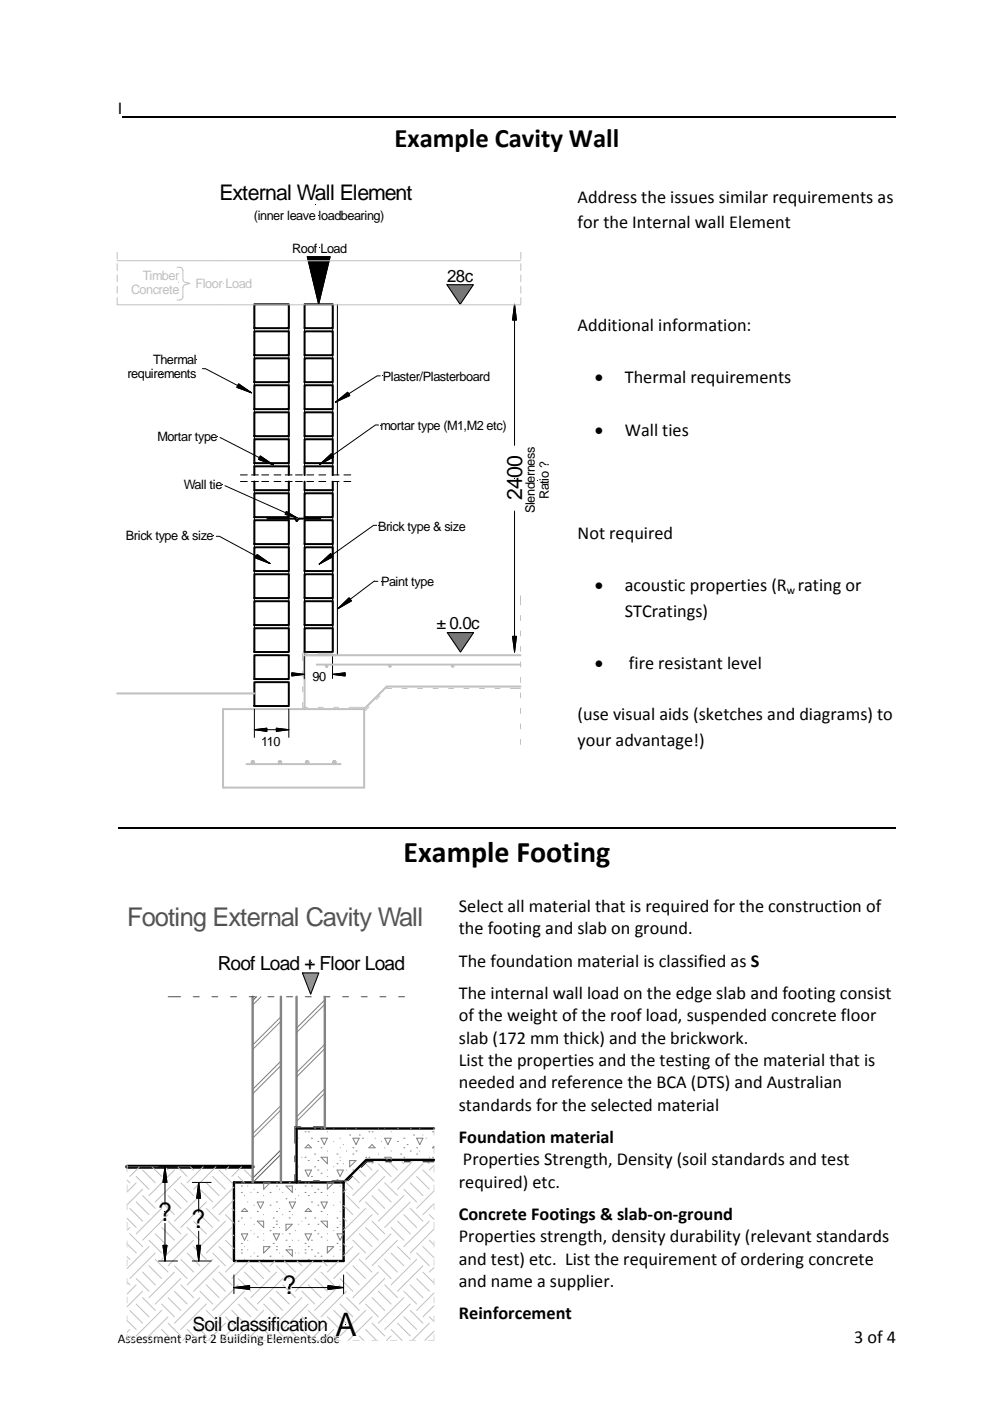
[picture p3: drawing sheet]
<svg xmlns="http://www.w3.org/2000/svg" width="210mm" height="297mm" viewBox="0 0 210 297" stroke-linecap="round" stroke-linejoin="round" font-family="sans-serif">
<path d="M26 24.7h164M25 175.6h165" fill="none" stroke="#000" stroke-width=".25"/>
<g fill="none" stroke="#000" stroke-width=".42">
<path d="M54 64.5h7.3v5.1h-7.3zM54 70.3h7.3v5h-7.3zM54 76h7.3v5h-7.3zM64.6 76h6v5h-6zM64.6 70.3h6v5h-6zM64.6 64.5h6v5.1h-6zM54 93.1h7.3v5.1h-7.3zM54 87.4h7.3v5.1h-7.3zM54 81.7h7.3v5h-7.3zM64.6 93.1h6v5.1h-6zM64.6 87.4h6v5.1h-6zM64.6 81.7h6v5h-6z"/>
<path d="M54 116h7.3v5.1h-7.3zM54 110.3h7.3v5.1h-7.3zM54 104.6h7.3v5h-7.3zM56.7 110h5.9l.3 .5 .5-.5h4.5M61.3 102.1v1.8h-7.3v-1.8M61.3 100.7v-1.8h-7.3v1.8M64.6 116h6v5.1h-6zM64.6 110.3h6v5.1h-6zM64.6 104.6h6v5h-6zM64.6 102.1v1.8h6v-1.8M64.6 100.7v-1.8h6v1.8M54 133.2h7.3v5h-7.3z"/>
<path d="M54 127.5h7.3v5h-7.3zM54 121.8h7.3v5h-7.3zM54 138.9h7.3v5.1h-7.3zM64.6 133.2h6v5h-6zM64.6 127.5h6v5h-6zM64.6 121.8h6v5h-6zM54 144.6h7.3v5.1h-7.3z"/>
</g>
<g fill="#757575" stroke="#757575" stroke-width=".21">
<path d="M94.8 60.4h5.6l-2.8 4.1z"/>
<path d="M94.9 134.1h5.6l-2.8 4.1z"/>
</g>
<path d="M65.2 54.4h4.8l-2.4 10.1zM94.8 60.4h5.6l-2.8 4.1zM64.6 110.3v27.9M70.6 110.3v27.9M94.9 134.1h5.6l-2.8 4.1z" fill="none" stroke="#000" stroke-width=".21"/>
<path d="M64.6 138.9h6.6" fill="none" stroke="#c0c0c0" stroke-width=".42"/>
<path d="M24.8 55.3h22.3M24.8 64.6h22.3" fill="none" stroke="#c0c0c0" stroke-width=".21"/>
<path d="M65.2 54.4h4.8l-2.4 10.1z" fill="#000" stroke="#000" stroke-width=".21"/>
<g fill="none" stroke="#c0c0c0" stroke-width=".21">
<path d="M24.8 53.5v1.5M24.8 55.9v1.5M24.8 58.3v1.5M37.6 56.7h.5a.69 .69 0 0 1 .7 .6v2.1l.5 .5 1 .2-1.4 .5-.1 2.3a.73 .73 0 0 1-.7 .7h-.5M47.1 55.3h63.3M110.5 53.5v1.5M110.5 55.9v1.5M110.5 58.3v1.5M24.8 60.7v1.5M24.8 63.1v1.5M47.1 64.6h63.3M110.5 60.7v1.5"/>
<path d="M110.5 63.1v1.5M65.3 138.5h-1.1v1.6M67.5 138.5h3.1M110.4 126.3v1.9M110.4 130.5v1.1M110.4 133.8v1M110.4 137.1v1M64.2 142.3v1.1M64.2 145.6v1.1M64.2 148.9v1.1h1.1M67.5 150h1M70.8 150h1"/>
<path d="M74 150h3.2M78.3 149.9l-.8 .7M80.6 147.6l-.8 .7M82 146h1.1M82.3 145.8l-.2 .2M85.3 146h1M88.6 146h1M91.9 146h1M95.1 146h1.1M98.4 146h1.1M101.7 146h1.1M105 146h1"/>
<path d="M108.3 146h2.1M110.4 140.3v1.1M110.4 143.6v1.1M110.4 146.9v1.1M110.4 150.2v1.1M110.4 153.5v1M110.4 156.8v1M27 250.2l.5 .6M27 258.3l1.9 1.9M27.5 256.2l2.7 2.7M28.9 250.8l-1.9 1.9M28.9 249.4l2.7 2.7"/>
<path d="M28.9 254.8l2.7 2.7M29.6 247.4l-2.1 2M30.2 253.5l2.7 2.7M30.2 252.1l-3.2 3.3M30.2 248.1l2.7 2.7M32.2 247.4l2.1 2M34.3 256.2l-5.4 5.4M34.3 254.8l2.7 2.7M34.9 247.4l.7 .7M35.6 258.9l2.8 2.7M35.6 257.5l-5.4 5.5M35.6 253.5l2.8 2.7"/>
<path d="M37 248.1l-5.4 5.4M37 252.1l2.7 2.7M37.7 247.4l2 2M38.4 250.8l2.7 2.7M38.4 249.4l-5.5 5.4M40.4 247.4l.7 .7M41.1 258.9l2.7 2.7M42.4 253.5l-5.4 5.4M42.4 252.1l2.7 2.7M42.4 257.5l2.7 2.7M43.1 247.4l-3.4 3.4M43.8 256.2l2.7 2.7"/>
<path d="M43.8 254.8l-5.4 5.4M43.8 250.8l2.7 2.7M45.1 249.4l2.7 2.7M45.8 247.4l-4.7 4.7M46.5 248.1l2.7 2.7M47.8 258.9l-5.4 5.4M47.8 257.5l1.8 1.8M48.5 247.4l-.7 .7M49.2 256.2l.4 .4M49.6 251.7l-4.5 4.5M49.6 254.4l-3.1 3.1M50.5 249.4l1.3 1.3"/>
<path d="M51.2 247.4l-2 2M51.9 248.1l1.7 1.7M72.9 258.3l.6 .6M72.9 255.6l1.9 1.9M73.2 250.4l1.6 1.7M73.5 253.5l2.7 2.7M73.5 252.1l-.6 .7M74.8 249.4l1.4 1.4M76.1 248l1.5 1.4M77.5 246.7l1.4 1.4M77.6 256.2l-4.7 4.7M77.6 254.8l2.6 2.7"/>
<path d="M78.9 258.9l2.7 2.7M78.9 257.5l-5.4 5.5M78.9 253.5l2.7 2.7M79.3 246.3l-.4 .4M80.2 248.1l-5.4 5.4M80.2 246.7l2.8 2.7M80.2 252.1l2.8 2.7M81.6 250.8l2.7 2.7M81.6 249.4l-5.4 5.4M82.6 246.3l1.7 1.8M84.3 258.9l2.7 2.7M85.3 246.3l.4 .4"/>
<path d="M85.7 257.5l2.7 2.7M85.7 253.5l-5.5 5.4M85.7 252.1l2.7 2.7M87 256.2l2.7 2.7M87 254.8l-5.4 5.4M87 250.8l2.7 2.7M87.4 246.3l-4.4 4.5M88.4 249.4l2.7 2.7M89.7 248.1l2.4 2.3M89.7 246.7l-5.4 5.4M90.7 246.3l.4 .4M91.1 258.9l-5.4 5.4"/>
<path d="M91.1 257.5l1 1M92.1 252.5l-3.7 3.7M92.1 247.1l-1 1M92.1 255.2l-2.4 2.3M27 271.8l.5 .6M27 280l1.9 1.9M27 266.4l.5 .6M27 263.7l1.9 2M27.5 261.6l2.7 2.7M27.5 260.2l-.5 .6M27.5 277.8l2.7 2.7M28.9 272.4l-1.9 1.9"/>
<path d="M28.9 271.1l2.7 2.7M28.9 276.5l2.7 2.7M30.2 275.1l2.7 2.7M30.2 273.8l-3.2 3.3M30.2 269.7l2.7 2.7M31.6 264.3l-4.6 4.6M31.6 263l2.7 2.7M31.6 268.4l2.7 2.7M32.9 267l2.7 2.7M32.9 265.7l-5.4 5.4M32.9 261.6l2.7 2.7M34.3 277.8l-5.4 5.5"/>
<path d="M34.3 276.5l2.7 2.7M34.3 260.2l2.7 2.8M35.6 279.2l-5 5M35.6 275.1l2.8 2.7M37 269.7l-5.4 5.4M37 268.4l2.7 2.7M37 273.8l2.7 2.7M38.4 272.4l2.7 2.7M38.4 271.1l-5.5 5.4M38.4 267l2.7 2.7M39.7 261.6l-5.4 5.4M39.7 260.2l2.7 2.8"/>
<path d="M39.7 265.7l2.7 2.7M41.1 264.3l2.7 2.7M41.1 263l-5.5 5.4M42.4 275.1l-5.4 5.4M42.4 273.8l2.7 2.7M42.4 279.2l2.7 2.7M43.8 277.8l2.7 2.7M43.8 276.5l-5.4 5.4M43.8 272.4l2.7 2.7M45.1 267l-5.4 5.4M45.1 265.7l2.7 2.7M45.1 271.1l2.7 2.7"/>
<path d="M46.5 269.7l2.7 2.7M46.5 268.4l-5.4 5.4M46.5 264.3l2.7 2.7M47.8 279.2l2.7 2.7M47.8 263l1.8 1.8M49.2 261.6l.4 .4M49.2 260.2l-5.4 5.5M49.2 277.8l2.7 2.7M50.2 267.4l-2.4 2.3M50.5 272.4l-5.4 5.4M50.5 271.1l2.7 2.7M50.5 276.5l2.7 2.7"/>
<path d="M51.9 275.1l2.7 2.7M51.9 273.8l-5.4 5.4M51.9 269.7l2.7 2.7M52.9 267.4l-3.7 3.7M53.2 268.4l2.7 2.7M54.9 267.4l2.4 2.3M55.9 277.8l-5.4 5.5M55.9 276.5l2.7 2.7M57.3 279.2l-5 5M57.3 275.1l2.7 2.7M58.3 267.4l-1 1M58.6 269.7l-5.4 5.4"/>
<path d="M58.6 268.4l2.7 2.7M58.6 273.8l2.7 2.7M60 272.4l2.7 2.7M60 271.1l-5.4 5.4M60.3 267.4l2.4 2.3M63 267.4l1 1M64 275.1l-5.4 5.4M64 273.8l2.7 2.7M64 279.2l2.7 2.7M65.4 277.8l2.7 2.7M65.4 276.5l-5.4 5.4M65.4 272.4l2.7 2.7"/>
<path d="M66.4 267.4l-5.1 5M66.7 271.1l2.7 2.7M68.1 269.7l2.7 2.7M68.1 268.4l-5.4 5.4M68.4 267.4l1 1M69.4 279.2l2.7 2.7M70.8 277.8l2.7 2.7M71.8 267.4l-2.4 2.3M72.1 272.4l-5.4 5.4M72.1 271.1l2.7 2.7M72.1 276.5l2.7 2.7M72.9 263.7l.6 .6"/>
<path d="M73.5 275.1l2.7 2.7M73.5 273.8l-5.4 5.4M73.5 269.7l2.7 2.7M74.8 264.3l-1.9 2M74.8 263l2.8 2.7M74.8 268.4l2.8 2.7M76.2 267l2.7 2.7M76.2 265.7l-5.4 5.4M76.2 261.6l2.7 2.7M77.6 277.8l-5.5 5.5M77.6 276.5l2.6 2.7M77.6 260.2l2.6 2.8"/>
<path d="M78.9 279.2l-5 5M78.9 275.1l2.7 2.7M80.2 269.7l-5.4 5.4M80.2 268.4l2.8 2.7M80.2 273.8l2.8 2.7M81.6 272.4l2.7 2.7M81.6 271.1l-5.4 5.4M81.6 267l2.7 2.7M83 261.6l-5.4 5.4M83 260.2l2.7 2.8M83 265.7l2.7 2.7M84.3 264.3l2.7 2.7"/>
<path d="M84.3 263l-5.4 5.4M85.7 275.1l-5.5 5.4M85.7 273.8l2.7 2.7M85.7 279.2l2.7 2.7M87 277.8l2.7 2.7M87 276.5l-5.4 5.4M87 272.4l2.7 2.7M88.4 267l-5.4 5.4M88.4 265.7l2.7 2.7M88.4 271.1l2.7 2.7M89.7 269.7l2.4 2.4M89.7 268.4l-5.4 5.4"/>
<path d="M89.7 264.3l2.4 2.4M91.1 263l1 .9M91.1 279.2l1 1M92.1 268.7l-1 1M92.1 274.1l-3.7 3.7M92.1 276.8l-2.4 2.4M92.1 260.6l-5.1 5.1M27.5 283.3l1 .9M27.5 281.9l-.5 .5M32.9 283.3l1 .9M34.3 281.9l2.3 2.3M35.6 280.5l2.8 2.8"/>
<path d="M39.7 283.3l-1 .9M39.7 281.9l2.3 2.3M41.1 280.5l2.7 2.8M47.8 280.5l-3.6 3.7M49.2 283.3l.9 .9M49.2 281.9l-2.4 2.3M54.6 283.3l.9 .9M55.9 281.9l2.3 2.3M57.3 280.5l2.7 2.8M61.3 283.3l-.9 .9M61.3 281.9l2.3 2.3M62.7 280.5l2.7 2.8"/>
<path d="M69.4 280.5l-3.6 3.7M70.8 283.3l1 .9M70.8 281.9l-2.3 2.3M76.2 283.3l1 .9M77.6 281.9l2.3 2.3M78.9 280.5l2.7 2.8M83 283.3l-1 .9M83 281.9l2.3 2.3M84.3 280.5l2.7 2.8M91.1 280.5l-3.7 3.7M92.1 282.3l-2 1.9"/>
</g>
<g fill="#000" stroke="#000" stroke-width=".21">
<path d="M109.1 64.5l.4 3.4h-.8zM50.6 81.4l2.8 1.9-3.2-1.2zM55.2 96.7l2.8 1.9-3.2-1.2zM67.8 98.5l2.5-2.3 .5 .7zM71.1 85.3l2.6-2.1 .5 .7zM54.5 117.6l2.8 1.9-3.2-1.2zM60.7 108.4l2.3 1.4-2.5-.7zM67.7 119.6l2.4-2.3 .5 .7zM71.6 129.1l2.4-2.4 .5 .7zM108.7 134.9h.8l-.4 3.3zM54 154.7l2.6-.3v.7zM58.6 154.4l2.7 .3-2.7 .4z"/>
<path d="M61.9 142.6l2.6 .4-2.6 .3zM70.5 143l2.7-.4v.7z"/>
</g>
<g fill="none" stroke="#000" stroke-width=".21">
<path d="M42.9 78.2h.7l9.8 5.1-3.2-1.2 .4-.7 2.8 1.9M54 64.5v36.2M61.3 64.5v36.2M64.6 64.5v36.2M70.6 64.5v36.2M71.6 64.5v36.2M80.6 79.7h-.6l-8.9 5.6 2.6-2.1 .5 .7-3.1 1.4M109.1 64.5l.4 3.4h-.8zM109.1 64.5v29.9M46.7 92.8l11.3 5.8-3.2-1.2 .4-.7 2.8 1.9M80.3 90.1h-.7l-11.8 8.4 2.5-2.3 .5 .7-3 1.6M45.9 113.7h.6l10.8 5.8-3.2-1.2 .4-.7 2.8 1.9"/>
<path d="M47.7 103l15.3 6.8-2.5-.7 .2-.7 2.3 1.4M51 100.7h1.5M51 102.1h1.5M53.3 100.7h1.5M53.3 102.1h1.5M54 102.1v36.1M55.5 100.7h1.5M55.5 102.1h1.5M58.1 102.1h1.5M58.1 100.7h1.5M60.5 102.1h1.5M60.5 100.7h1.5"/>
<path d="M61.3 102.1v36.1M62.7 102.1h1.4M62.7 100.7h1.4M64.6 102.1v36.8M65.1 102.1h1.4M65.1 100.7h1.4M67.6 100.7h1.5M67.6 102.1h1.5M70.4 100.7h1.5M70.4 102.1h1.5M70.6 102.1v36.1M71.6 102.1v36.8"/>
<path d="M72.9 100.7h1.5M72.9 102.1h1.5M79.9 111.4h-.7l-11.5 8.2 2.4-2.3 .5 .7-2.9 1.6M109.1 108.4v29.8M64.5 139.2v4.7M70.5 139.2v4.7M80.2 123.3l-.8-.1-7.8 5.9 2.4-2.4 .5 .7-2.9 1.7M108.7 134.9h.8l-.4 3.3zM54 154.7h7.3M54 154.7l2.6-.3v.7zM54 150.3v6M58.6 154.4l2.7 .3-2.7 .4z"/>
<path d="M61.3 150.3v6M61.9 142.6l2.6 .4-2.6 .3zM61.9 143h2.6M70.5 143l2.7-.4v.7zM70.5 143h2.7M74.7 249.4l-.8 .9M79.1 246.3h-1.3l-1.2 1.2M81.8 246.3h1.3M85.7 246.3h1.3M89.7 246.3h2.4"/>
</g>
<g fill="none" stroke="#c0c0c0" stroke-width=".42">
<path d="M110.4 138.9h-45.8v11.4M24.8 147h29.2M47.3 150.3h29.9v16.7h-29.9zM67.2 140.9h43.2M110.4 145.6h-28.4l-4.8 4.7M52.3 162h19.9"/>
<circle cx="69.3" cy="141.3" r=".13"/>
<circle cx="82.7" cy="141.2" r=".13"/>
<circle cx="96" cy="141.2" r=".13"/>
<circle cx="53.6" cy="161.6" r=".27"/>
<circle cx="59.4" cy="161.6" r=".27"/>
<circle cx="65.2" cy="161.6" r=".27"/>
<circle cx="70.9" cy="161.6" r=".27"/>
</g>
<g fill="#240008" stroke="#240008" stroke-width=".21">
<path d="M53.4 161.5l.4-.1 .1 .3-.3 .2-.2-.1z" fill-rule="evenodd"/>
<path d="M70.7 161.4a.27 .27 0 0 1 .4 .1 .27 .27 0 0 1-.1 .3 .27 .27 0 0 1-.3-.1z" fill-rule="evenodd"/>
<circle cx="59.4" cy="161.6" r=".26"/>
<circle cx="65.2" cy="161.6" r=".26"/>
<circle cx="69.3" cy="141.3" r=".14"/>
<circle cx="82.7" cy="141.2" r=".13"/>
<circle cx="96" cy="141.2" r=".13"/>
</g>
<path d="M27 247.4h26.6" fill="none" stroke="#000" stroke-width=".84"/>
<path d="M92.1 239.3h-29.2v11.4M49.6 250.7h23.3v16.7h-23.3zM92.1 245.9h-14.4l-4.8 4.8" fill="none" stroke="#000" stroke-width=".51"/>
<g fill="none" stroke="#545454" stroke-width=".21">
<path d="M35.7 211.3h2.6M41 211.3h1.3M44.9 211.3h1.3M48.9 211.3h1.3M52.9 211.3h1.2M54.4 211.3l-.8 .9M56.8 211.3h1.3M60.8 211.3h1.3M64.7 211.3h1.3M68.7 211.3h1.3M72.7 211.3h1.2M76.6 211.3h1.3"/>
<path d="M80.6 211.3h1.3M84.5 211.3h1.3M63.8 238.9h-1.3v3.5M66.5 238.9h2.4M27 247.4h13.3M59.6 244.8l-6 5.9M59.6 243.8l-6 6M62.5 249v1.3h1.3M62.5 245.1v1.2M66.5 250.3h1.2M70.4 250.3h3.5"/>
</g>
<g fill="none" stroke="#808080" stroke-width=".21">
<path d="M55.4 211.3l-1.8 1.8M59.6 216.5l-6 6M59.6 215.6l-6 6M68.9 212.9l-6 6M68.9 212l-6 6M59.6 235.3l-6 6M59.6 234.4l-6 6M59.6 225.9l-6 6M59.6 225l-6 6M68.9 222.3l-6 6M68.9 231.8l-6 5.9M68.9 221.4l-6 6"/>
<path d="M68.9 230.8l-6 6"/>
</g>
<path d="M53.6 211.3v39.4M59.6 211.3v39.4M62.9 211.3v28M68.9 211.3v28" fill="none" stroke="#808080" stroke-width=".51"/>
<path d="M92.1 239.3v1.3M92.1 243.3v1.3M92.1 247.3v1.2M92.1 251.2v1.3M92.1 255.2v1.3M92.1 259.1v1.3M92.1 263.1v1.3M92.1 267.1v1.3M92.1 271v1.3M92.1 275v1.3M92.1 279v1.2M92.1 282.9v1.3" fill="none" stroke="#dbdbdb" stroke-width=".21"/>
<g fill="none" stroke="#dbdbdb" stroke-width=".21">
<path d="M27 247v1.5M27 251.2v1.3M27 255.2v1.3M27 259.1v1.3M27 263.1v1.3M27 267.1v1.3M27 271v1.3M27 275v1.3M27 279v1.2M27 282.9v1.3h1.7M31.4 284.2h1.3M35.3 284.2h1.3"/>
<path d="M39.3 284.2h1.3M43.3 284.2h1.2M47.2 284.2h1.3M51.2 284.2h1.3M55.1 284.2h1.3M59.1 284.2h1.3M63.1 284.2h1.2M67 284.2h1.3M71 284.2h1.2M74.9 284.2h1.3M78.9 284.2h1.3M82.8 284.2h1.3"/>
<path d="M86.8 284.2h1.3M90.8 284.2h1.3"/>
</g>
<g fill="none" stroke="#000" stroke-width=".21">
<path d="M64.2 206.3h3.4l-1.7 4.5zM33.7 247.4h4M35 247.4l.4 3.3h-.8zM35 247.4v8M35 259.4v8M40.8 250.7h4M42.1 250.7l.4 3.3h-.8zM42.1 250.7v6.3M33.7 267.4h4M34.6 264h.8l-.4 3.4zM40.8 267.4h4M41.7 264h.8l-.4 3.4z"/>
<path d="M42.1 261v6.4M49.6 273l3.3-.4v.8zM49.6 270.3v4M49.6 273h10.9M61.9 273h11M69.6 272.6l3.3 .4-3.3 .4zM72.9 270.3v4"/>
</g>
<path d="M35 247.4l.4 3.3h-.8zM42.1 250.7l.4 3.3h-.8zM34.6 264h.8l-.4 3.4zM41.7 264h.8l-.4 3.4zM49.6 273l3.3-.4v.8zM69.6 272.6l3.3 .4-3.3 .4z" fill="#000" stroke="#000" stroke-width=".21"/>
<path d="M64.2 206.3h3.4l-1.7 4.5z" fill="#969696" stroke="#969696" stroke-width=".21"/>
<g fill="none" stroke="#808080" stroke-width=".21">
<path d="M64.7 240h.1M65.4 240h.1M66.7 239.3h.1M68.1 239.3h.1M69.4 240h.1M70.8 239.3h.1M73.5 239.3h.1M75.5 239.3h.1M78.2 240h.1M78.9 240h.1M80.2 239.3h.1M81.6 239.3h.1"/>
<path d="M83 240h.1M84.3 239.3h.1M87 239.3h.1M89 239.3h.1M91.7 240h.1M49.8 259.6h.1M49.8 250.8h.1M49.8 253.5h.1M50.5 258.9h.1M51.2 258.2h.1M51.2 252.8h.1M51.2 250.8h.1"/>
<path d="M51.2 251.5h.1M51.2 256.9l.7-.7 .6 .7zM51.9 259.6h.1M51.9 250.8h.1M51.9 253.5h.1M52.5 254.8h.1M52.5 251.5h.1M53.2 252.8h.1M53.2 258.2h.1M53.9 252.1h.1M53.9 255.5h.1M53.9 259.6h.1"/>
<path d="M54.6 256.9h.1M54.6 252.8h.1M54.6 254.8h1.3l-.7 1.4zM54.6 258.9h1.3v1.3zM55.9 257.5h.1M55.9 253.5h.1M55.9 250.8h1.4l-1.4 1.3zM57.3 255.5h.1M57.3 252.8h.1M58 258.2h.1M58.6 250.8h.1M58.6 259.6h.1"/>
<path d="M58.6 258.9h.1M58.6 254.8h.1M58.6 251.5h.1M58.6 256.9h.1M59.3 256.2h.1M59.3 252.1h.1M60 257.5h.1M60 252.8h.1M60.7 254.2h.1M60.7 259.6h1.3l-1.3 1.3zM61.3 258.2h.1M61.3 250.8h.1"/>
<path d="M61.3 254.8h1.4l-.7 1.4zM61.3 256.9h.1M62 257.5h.1M62 252.8l-1.3-1.3h1.3v1.3M62.7 252.1h.1M62.7 254.2h.1M63.4 259.6h.1M63.4 250.8h.1M63.4 253.5h.1M63.4 241.3h.1M63.4 247.4h.1M64 245.4h.1"/>
<path d="M64 258.9h.1M64.7 258.2h.1M64.7 252.8h.1M64.7 250.8h.1M64.7 243.4l.7-.7 .7 .7zM64.7 248.1h1.4l-.7 1.3zM64.7 251.5h.1M64.7 245.4h.1M64.7 256.9l.7-.7 .7 .7zM65.4 259.6h.1M65.4 253.5h.1M65.4 250.8h.1"/>
<path d="M65.4 246.1h.1M66.1 254.8h.1M66.1 251.5h.1M66.1 249.4h.1M66.1 241.3h.1M66.7 258.2h.1M66.7 252.8h.1M66.7 247.4h.1M66.7 244.7h.1M67.4 255.5h.1M67.4 252.1h.1M67.4 259.6h.1"/>
<path d="M67.4 246.1h.1M67.4 248.1h.1M67.4 242h.1M68.1 256.9h.1M68.1 252.8h.1M68.1 241.3h1.3l-.6 1.4zM68.1 254.8h1.3l-.6 1.4zM68.1 248.8h.1M68.1 243.4h.1M69.4 257.5h.1M69.4 253.5h.1M69.4 250.8h1.4l-1.4 1.3z"/>
<path d="M69.4 249.4h.1M69.4 244h.1M69.4 248.1h.1M69.4 246.7l-1.3-1.3h1.3v1.3M70.8 252.8h.1M70.8 255.5h.1M70.8 247.4h.1M70.8 242h.1M71.5 258.2h.1M71.5 248.1h1.3l-.7 1.3zM71.5 250.1h.1M71.5 246.7h.1"/>
<path d="M71.5 244.7h.1M72.1 250.8h.1M72.1 259.6h.1M72.1 246.1h.1M72.1 245.4h.1M72.1 256.9h.1M72.1 254.8h.1M72.1 251.5h.1M72.1 243.4h.1M72.1 241.3h.1M72.1 258.9h.1M72.8 256.2h.1"/>
<path d="M72.8 252.1h.1M72.8 246.7h.1M72.8 242.7h.1M73.5 244h.1M73.5 248.1h.1M74.2 240.6h.1M74.2 246.1h1.3l-1.3 1.3zM74.8 241.3h1.4l-.7 1.4zM74.8 243.4h.1M74.8 248.1h.1M74.8 244.7h.1M75.5 244h.1"/>
<path d="M76.2 240.6h.1M76.9 241.3h.1M77.6 245.4h.1M78.2 243.4l.7-.7 .7 .7zM78.2 245.4h.1M79.6 241.3h.1M80.2 244.7h.1M80.9 242h.1M81.6 241.3h1.4l-.7 1.4zM81.6 243.4h.1M82.1 245.9l-.5-.5h1.4v.5M83 244h.1"/>
<path d="M84.3 242h.1M85 244.7h.1M85.7 245.4h.1M85.7 243.4h.1M85.7 241.3h.1M86.3 242.7h.1M87 244h.1M87.7 240.6h.1M88.4 243.4h.1M88.4 241.3h1.3l-.7 1.4zM88.4 244.7h.1M89 244h.1"/>
<path d="M89.7 240.6h.1M90.4 241.3h.1M91.1 245.4h.1M91.7 245.4h.1M92.1 243l-.4 .4h.4M49.8 265.7h.1M49.8 263h.1M51.2 265.7h.1M51.2 263.6h.1M51.2 261.6h1.3l-.6 1.4zM51.2 265h.1M51.9 264.3h.1"/>
<path d="M51.9 267h.1M52.5 265h.1M52.5 263h.1M53.2 266.3h.1M53.2 260.9h.1M53.9 261.6h.1M53.9 265.7h.1M54.6 266.3h.1M54.6 262.3h.1M55.9 261.6h.1M55.9 267h.1M55.9 264.3h1.4l-1.4 1.4z"/>
<path d="M55.9 263h.1M57.3 266.3h.1M57.3 260.9h.1M58 263.6h.1M58 260.2h.1M58 261.6h1.3l-.7 1.4zM58.6 264.3h.1M58.6 265h.1M59.3 265.7h.1M59.3 260.2h.1M60 261.6h.1M60 266.3h.1"/>
<path d="M60.7 263h.1M61.3 261.6h.1M61.3 264.3h.1M62 263h.1M62 266.3l-1.3-1.3h1.3v1.3M62.7 265.7h.1M62.7 260.9h.1M63.4 265.7h.1M63.4 263h.1M64.7 265.7h.1M64.7 263.6h.1M64.7 261.6h1.4l-.7 1.4z"/>
<path d="M64.7 265h.1M65.4 267h.1M65.4 264.3h.1M66.1 265h.1M66.1 263h.1M66.7 266.3h.1M66.7 260.9h.1M67.4 265.7h.1M67.4 261.6h.1M68.1 266.3h.1M68.1 262.3h.1M69.4 261.6h.1"/>
<path d="M69.4 267h.1M69.4 264.3h1.4l-1.4 1.4zM69.4 263h.1M69.4 260.2l-1.3-1.3h1.3v1.3M70.8 266.3h.1M70.8 260.9h.1M71.5 263.6h.1M71.5 260.2h.1M71.5 261.6h1.3l-.7 1.4zM72.1 264.3h.1M72.1 265h.1M72.8 265.7h.1"/>
<path d="M72.8 260.2h.1"/>
</g>
<text font-size="6.9" x="71.1" y="283.3">A</text>
<text font-size="6.3" x="85.6" y="182.8">Example Footing</text>
<text font-size="5.7" x="83.7" y="31.3">Example Cavity Wall</text>
<text font-size="5.5" fill="#545454" x="27" y="196.4">Footing External Cavity Wall</text>
<g font-size="5.5">
<text x="33.6" y="258.8">?</text>
<text x="40.6" y="260.4">?</text>
<text x="59.9" y="274.3">?</text>
</g>
<g font-size="4.6">
<text x="46.5" y="42.4">External Wall Element</text>
<text x="110.8" y="106" transform="rotate(-90 110.8 106)">2400</text>
</g>
<g font-size="4.1">
<text x="46.2" y="205.6">Roof Load + Floor Load</text>
<text x="40.9" y="282.1">Soil classification</text>
</g>
<g font-size="3.9">
<text x="25" y="24.2">I</text>
<text x="122.5" y="43">Address the issues similar requirements as</text>
<text x="122.5" y="48.4">for the Internal wall Element</text>
<text x="122.5" y="70.2">Additional information:</text>
<text x="126.2" y="81.3">•</text>
<text x="132.5" y="81.3">Thermal requirements</text>
<text x="126.2" y="92.4">•</text>
<text x="132.5" y="92.4">Wall ties</text>
<text x="122.5" y="114.2">Not required</text>
<text x="126.2" y="125.3">•</text>
<text x="132.5" y="125.3">acoustic properties (R rating or</text>
<text x="132.5" y="130.7">STCratings)</text>
<text x="126.2" y="141.8">•</text>
<text x="133.4" y="141.8">fire resistant level</text>
<text x="122.5" y="152.7">(use visual aids (sketches and diagrams) to</text>
<text x="122.5" y="158.2">your advantage!)</text>
<text x="97.3" y="193.3">Select all material that is required for the construction of</text>
<text x="97.3" y="198.1">the footing and slab on ground.</text>
<text x="97.3" y="204.9">The foundation material is classified as S</text>
<text x="97.3" y="211.8">The internal wall load on the edge slab and footing consist</text>
<text x="97.3" y="221.3">slab (172 mm thick) and the brickwork.</text>
<text x="97.3" y="216.5">of the weight of the roof load, suspended concrete floor</text>
<text x="97.3" y="226">List the properties and the testing of the material that is</text>
<text x="97.3" y="230.7">needed and reference the BCA (DTS) and Australian</text>
<text x="97.3" y="235.5">standards for the selected material</text>
<text x="97.3" y="242.3">Foundation material</text>
<text x="97.3" y="251.8">required) etc.</text>
<text x="98.2" y="247.1">Properties Strength, Density (soil standards and test</text>
<text x="97.3" y="263.4">Properties strength, density durability (relevant standards</text>
<text x="97.3" y="258.7">Concrete Footings &amp; slab‐on‐ground</text>
<text x="97.3" y="268.1">and test) etc. List the requirement of ordering concrete</text>
<text x="97.3" y="272.9">and name a supplier.</text>
<text x="97.3" y="279.7">Reinforcement</text>
<text x="181.1" y="284.7">3 of 4</text>
</g>
<g font-size="3.7">
<text x="94.8" y="59.7">28c</text>
<text x="92.6" y="133.3">± 0.0c</text>
<text x="34.5" y="258.7">.</text>
<text x="41.7" y="260.3">.</text>
<text x="60.8" y="274.3">.</text>
</g>
<text font-size="2.8" x="25" y="284.7">Assessment Part 2 Building Elements.doc</text>
<g font-size="2.7">
<text x="53.8" y="46.6">(inner leave loadbearing)</text>
<text x="62" y="53.6">Roof Load</text>
<text x="32.5" y="77.3">Thermal</text>
<text x="27" y="80.1">requirements</text>
<text x="81.2" y="80.7">Plaster/Plasterboard</text>
<text x="33.4" y="93.5">Mortar type</text>
<text x="80.7" y="91.1">mortar type (M1,M2 etc)</text>
<text x="39" y="103.7">Wall tie</text>
<text x="116.4" y="105.8" transform="rotate(-90 116.4 105.8)">Ratio ?</text>
<text x="80.2" y="112.5">Brick type &amp; size</text>
<text x="113.5" y="108.8" transform="rotate(-90 113.5 108.8)">Slenderness</text>
<text x="26.7" y="114.4">Brick type &amp; size</text>
<text x="80.8" y="124.3">Paint type</text>
<text x="66.3" y="144.4">90</text>
<text x="55.4" y="158.1">110</text>
</g>
<g font-size="2.7" fill="#c0c0c0">
<text x="30.3" y="59.4">Timber</text>
<text x="27.8" y="62.4">Concrete</text>
<text x="41.5" y="61.1">Floor Load</text>
</g>
<text font-size="2.5" x="166.9" y="125.8">w</text>
</svg>
